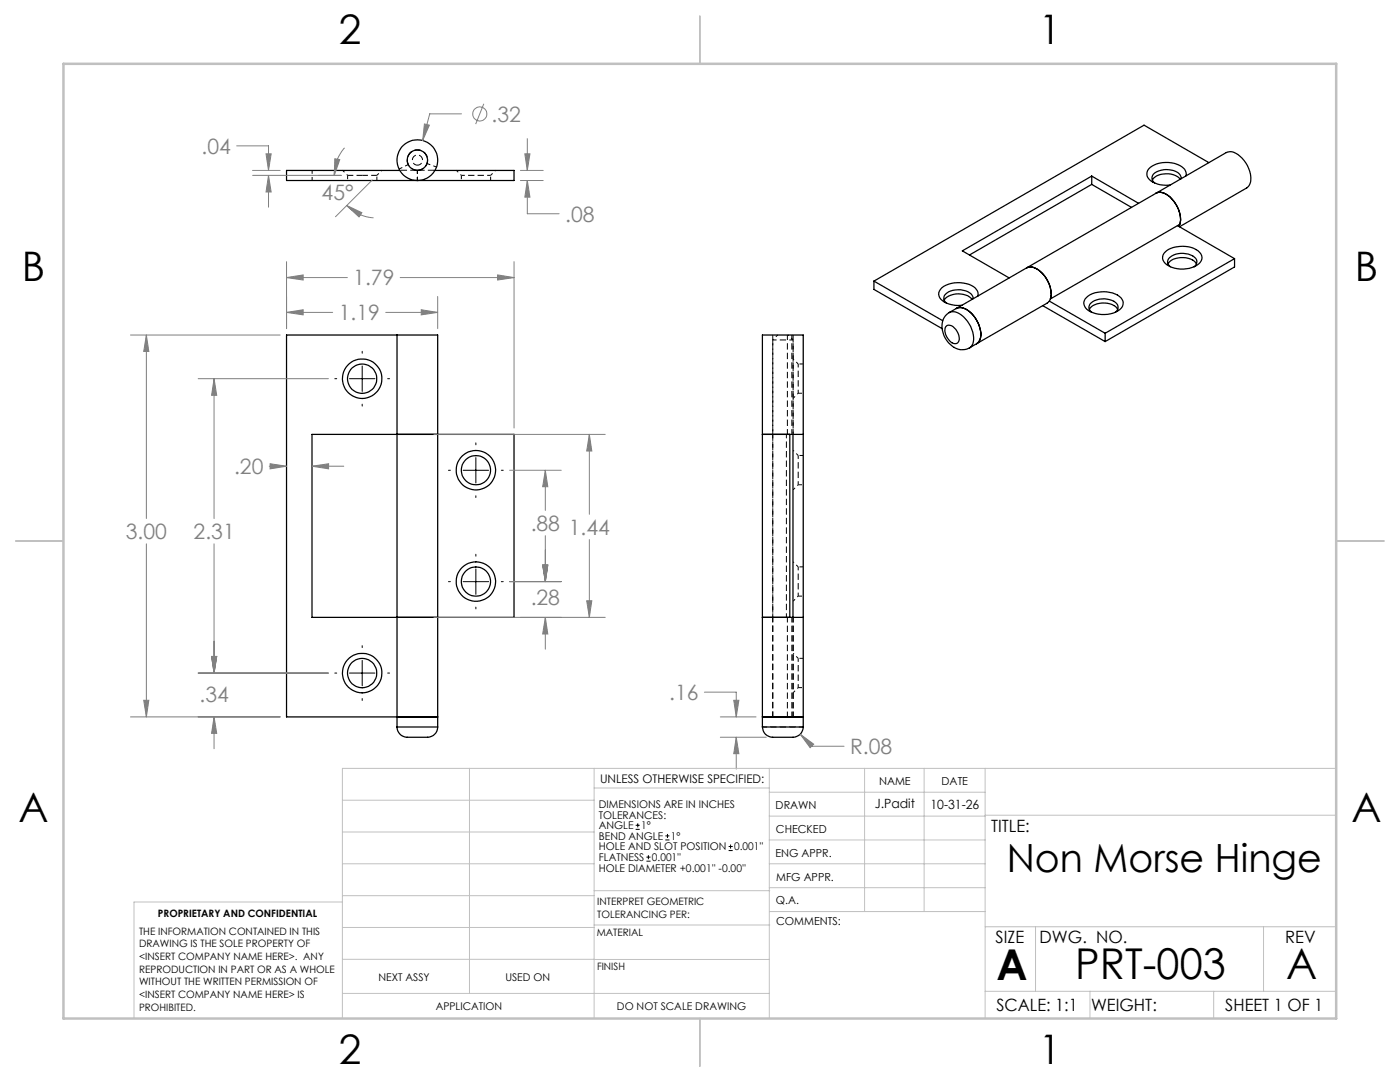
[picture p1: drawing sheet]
<svg xmlns="http://www.w3.org/2000/svg" width="279mm" height="216mm" viewBox="0 0 279 216" stroke-linecap="round" stroke-linejoin="round" font-family="sans-serif">
<g fill="none" stroke="#000" stroke-width=".25">
<path d="M79.8 34h-22.6v2h45.4v-2h-15.8M217.9 35.1l9.3 5.5M217.9 35.1l-25.8 15 9.3 5.4M217.9 35.1v1.7M217.9 36.8l-24.4 14.1M217.9 36.8l7.9 4.6M230.7 38.6a2.52 2.52 0 0 1 2.8 .7 5.8 5.8 0 0 1 1.9 5.5l-25.8 14.9a5.7 5.7 0 0 0-3.6-6.4l-1.1 .1M230.7 38.6a2.7 2.7 0 0 1 3.2 1.1 5.6 5.6 0 0 1 1.5 5.1l-.2 .4M230.7 38.6l14-8.2a2.73 2.73 0 0 1 3.2 1.2 5.5 5.5 0 0 1 1.5 5.1l-.6 .8-13.4 7.8M230.7 38.6l-25.8 14.8M235.5 35.8a4 4 0 0 0-5.3-.2l-.2 .3M235.7 35.7a1.91 1.91 0 0 0-1.9-1.8 3.8 3.8 0 0 0-3.8 1.1 1.17 1.17 0 0 0 .4 1.5"/>
<path d="M236.7 35.1a2.05 2.05 0 0 0-1.8-2.3 5.6 5.6 0 0 0-5.7 .9 1.63 1.63 0 0 0 .8 2.6l1.5 .6h2M241.3 32.5l-13-7.5-53.9 31.1M174.4 56.1l13.7 7.9M174.4 56.1v1.6l13.6 7.9M194 59.7a3.9 3.9 0 0 0-5.5 .1v.1M194.2 59.6a1.83 1.83 0 0 0-2-1.7 3.7 3.7 0 0 0-3.7 1.1 1.16 1.16 0 0 0 .4 1.5M195.2 59.1a2.18 2.18 0 0 0-1.8-2.4 5.6 5.6 0 0 0-5.7 1 1.64 1.64 0 0 0 .8 2.6l1.5 .5 2 .1M204.9 53.4a2.76 2.76 0 0 1 3.2 1.2 5.7 5.7 0 0 1 1.5 5.1l-.6 .8-14.1 8.1M204.9 53.4l-14 8.2M216.8 59.4a5.6 5.6 0 0 1 6.9 0 1.62 1.62 0 0 1-.6 2.6 5.8 5.8 0 0 1-6.2-.3l-.3-.3a1.42 1.42 0 0 1 .2-2zM232.5 50.3a5.6 5.6 0 0 1 6.9 .1 1.57 1.57 0 0 1-.6 2.6 5.6 5.6 0 0 1-6.5-.7 1.46 1.46 0 0 1 .2-2zM233.1 52.7a3.7 3.7 0 0 1 4.5-1 1.92 1.92 0 0 1 1.2 1"/>
<path d="M233.6 53.2a1.18 1.18 0 0 1-.6-1.1 1.18 1.18 0 0 1 .8-1 4.2 4.2 0 0 1 4.8 .4 1.19 1.19 0 0 1-.3 1.7M235 45l11.4 6.6M246.4 51.6l-25.8 14.9M246.4 51.6v1.7l-25.8 14.9M79.2 66.9h-22v76.2h30.1M79.2 66.9h8.1v78.2M79.2 66.9v78.2M188.8 65.1a1.33 1.33 0 0 1 1.9 .6 2.19 2.19 0 0 1 .4 2.7 1.43 1.43 0 0 1-1.9-.8l-.5-.8-.1-.8zM189.4 62.4a3.2 3.2 0 0 0-1.2 4 4.1 4.1 0 0 0 4.8 3.2l.5-.2M190.9 61.6a2.51 2.51 0 0 1 2.8 .8 5.7 5.7 0 0 1 1.8 5.4l-.6 .8M190.9 61.6a2.76 2.76 0 0 1 3.1 1.1 5.7 5.7 0 0 1 1.6 5.1l-.7 .8M190.9 61.6l-1.5 .8a2.51 2.51 0 0 1 2.9 .8 5.9 5.9 0 0 1 1.8 5.5l-.6 .7"/>
<path d="M194.9 68.6l-1.4 .8M208.1 61l12.5 7.2M209.4 60.1l11.2 6.4M217.4 61.7a3.8 3.8 0 0 1 4.5-1 1.92 1.92 0 0 1 1.2 1M217.9 62.3a1.18 1.18 0 0 1-.6-1.1 1.18 1.18 0 0 1 .8-1 4.2 4.2 0 0 1 4.8 .4 1.14 1.14 0 0 1-.3 1.7M220.6 66.5v1.7M79.2 86.7h8.1M79.2 86.7h-16.9v36.5h16.9M87.3 86.7h15.3v36.5h-15.3M158.3 86.7h-6.1h5.4v36.5h-5.4h6.1M158.3 86.7h2M158.3 86.7v36.5"/>
<path d="M79.2 123.2h8.1M158.3 123.2h2M79.2 145.1a2.31 2.31 0 0 0 2.9 2h2.7a2.18 2.18 0 0 0 2.5-2M79.2 145.1h8.1M152.2 145.1a2.36 2.36 0 0 0 2.9 2h2.7a2.2 2.2 0 0 0 2.5-2M152.2 143.1h8.1M152.2 145.1v-78.2h8.1v78.2M152.2 145.1h8.1"/>
<circle cx="83.3" cy="32" r="2.04"/>
<circle cx="83.3" cy="32" r="4.1"/>
<circle cx="72.3" cy="75.6" r="2.91"/>
<circle cx="72.3" cy="75.6" r="3.9"/>
<circle cx="95" cy="93.8" r="3.9"/>
<circle cx="95" cy="93.8" r="2.91"/>
<circle cx="95" cy="116" r="3.9"/>
<circle cx="95" cy="116.1" r="2.91"/>
<circle cx="72.3" cy="134.3" r="2.91"/>
<circle cx="72.3" cy="134.3" r="3.9"/>
</g>
<path d="M83.3 34a2.03 2.03 0 0 0 1.8-3 2.03 2.03 0 0 0-3.4-.3 2.03 2.03 0 0 0 1.2 3.2l.4 .1" fill="none" stroke="#000" stroke-width=".2" stroke-dasharray="1.3 .6" stroke-linecap="butt"/>
<path d="M83.3 33a1.02 1.02 0 0 1-.9-1.5 1.02 1.02 0 0 1 1.7-.2 1.02 1.02 0 0 1-.5 1.6l-.3 .1" fill="none" stroke="#000" stroke-width=".2" stroke-dasharray="1.3 .6" stroke-dashoffset=".3" stroke-linecap="butt"/>
<path d="M62.3 34v2M81.5 32.8l-1.8 .9M83.3 34v2M85.2 32.6l1.9 .7M92.1 35h5.8M159.3 78.5v-5.9M159.3 96.7v-5.8M159.3 119v-5.9M159.3 137.2v-5.8" fill="none" stroke="#000" stroke-width=".2" stroke-dasharray="1.3 .6" stroke-dashoffset=".6" stroke-linecap="butt"/>
<path d="M79.8 34h3.5M83.3 34h3.5" fill="none" stroke="#000" stroke-width=".2" stroke-dasharray="1.3 .6" stroke-dashoffset="-.2" stroke-linecap="butt"/>
<path d="M83.3 34a2.03 2.03 0 0 0 2-2.4 2.03 2.03 0 0 0-2.6-1.6 2.03 2.03 0 0 0-1.2 2.8M154.2 67.8v75.2M154.2 66.8v19.9M158.3 66.8v19.9M157.1 86.7v-19.9M158 86.7v-19.9M154.2 123.2v19.8M158.3 123.2v19.8M157.1 143v-19.8M158 143v-19.8M158.3 143v-19.8" fill="none" stroke="#000" stroke-width=".2" stroke-dasharray="1.3 .6" stroke-dashoffset=".2" stroke-linecap="butt"/>
<path d="M69.4 35h2.9M72.3 35h2.9" fill="none" stroke="#000" stroke-width=".2" stroke-dasharray="1.3 .6" stroke-dashoffset=".1" stroke-linecap="butt"/>
<g fill="none" stroke="#000" stroke-width=".2" stroke-dasharray="1.3 .6" stroke-dashoffset=".7" stroke-linecap="butt">
<path d="M68.4 34l1 1M75.2 35l1-1M91.1 34l1 1M97.9 35l1-1M155.2 66.8l-1 1M158.3 67.8l-1-1M158.3 79.5l1-1M159.3 72.6l-1-1M158.3 86.7v-18.9M158.3 97.7l1-1M159.3 90.9l-1-1M158.3 120l1-1"/>
<path d="M159.3 113.1l-1-1M158.3 138.2l1-1M159.3 131.4l-1-1.1"/>
</g>
<g fill="none" stroke="#000" stroke-width=".2" stroke-dasharray="1.3 .6" stroke-dashoffset=".5" stroke-linecap="butt">
<path d="M69.4 35v1M75.2 36v-1M92.1 35v1M97.9 36v-1M158.3 67.8h-4.1M159.3 78.5h1M160.3 72.6h-1M154.2 86.7v36.5M156.9 86.7v36.5M159.3 96.7h1M160.3 90.9h-1M159.3 119h1"/>
<path d="M160.3 113.1h-1M159.3 137.2h1M160.3 131.4h-1"/>
</g>
<path d="M160.3 145h-8.1" fill="none" stroke="#000" stroke-width=".2" stroke-dasharray="1.3 .6" stroke-dashoffset=".4" stroke-linecap="butt"/>
<g fill="none" stroke="#808080" stroke-width=".2">
<path d="M47.2 29.1h6.4v4.9M50.4 35h17.7M50.4 34h5.5M53.1 30.7h1l-.5 3.3zM53.6 35l.5 3.3h-1zM53.6 35v6.3M66.8 31.7l1 .2-1.1 3.1zM68.8 29.5a8.5 8.5 0 0 0-2.1 5.5M74.3 35.9l-7.3 7.4M84.7 24.7l1 .3-1.4 3zM92.1 22.7h-6.3l-1.5 5.3M96.6 20.7l-1.7 4.1"/>
<path d="M103.9 34h4.5M103.9 36h4.5M104.7 30.7h1.1l-.6 3.3zM105.2 36l.6 3.3h-1.1zM105.2 36v6.7h6.4M105.2 27.7v6.3M57.2 55.4l3.3-.5v1zM57.2 52.2v13.4M57.2 55.4h12.1M69.2 41l3 1.4-.6 .9zM69.2 41a8.4 8.4 0 0 0 5.3 2.5M79.9 55.4h22.7"/>
<path d="M87.3 59.2v6.4M99.3 54.9l3.3 .5-3.3 .5zM102.6 52.2v33.2M26 66.9h29.9M29.2 66.9l.5 3.2h-1zM29.2 66.9v36.6M39.5 75.6h26M42.7 75.6l.6 3.3h-1.1zM42.7 75.6v27.9M57.2 62.3l3.3-.5v1zM57.2 62.3h9.2M77 62.3h10.3"/>
<path d="M84.1 61.8l3.2 .5-3.2 .5zM53.7 93h3.5M53.9 92.5l3.3 .5-3.3 .6zM62.3 93l3.3-.5v1.1zM62.3 93h6.3M86.6 86.7h34.2M101.7 93.8h10.3M108.8 93.8l.5 3.3h-1zM108.8 93.8v8M117.6 86.7l.5 3.3h-1zM117.6 86.7v15.9M29.2 108.5v34.6"/>
<path d="M42.7 108.5v25.8M101.7 116.1h10.3M108.3 112.7h1l-.5 3.4zM108.8 106.9v9.2M117.1 119.9h1l-.5 3.3zM117.6 107.7v15.5M28.7 139.7h1l-.5 3.4zM39.5 134.3h26M42.2 131h1.1l-.6 3.3zM86.6 123.2h34.2M108.8 123.2l.5 3.3h-1zM108.8 123.2v6.3"/>
<path d="M140.6 138.1h6.3v5M146.4 139.7h1.1l-.6 3.4zM26 143.1h29.9M42.7 143.1l.6 3.2h-1.1zM42.7 143.1v6.3M143.8 143.1h7.1M143.8 147.1h9.1M146.9 147.1l.6 3.3h-1.1zM146.9 147.1v6.4M159.7 146.5l2.7 2-.7 .7zM159.7 146.5l2.4 2.4h6.4"/>
<circle cx="95.8" cy="22.7" r="1.4"/>
</g>
<g fill="none" stroke="#000" stroke-width=".2">
<path d="M66.8 75.6h.4M69.7 75.6h5.1M72.3 70.1v.4M72.3 73v5.1M77.4 75.6h.4M72.3 80.6v.4M89.5 93.8h.4M92.4 93.8h5.1M95 88.4v.4M95 91.3v5.1M95 98.9v.4M100 93.8h.4"/>
<path d="M89.5 116.1h.4M92.4 116.1h5.1M95 110.6v.4M95 113.5v5.1M100 116.1h.4M66.8 134.3h.4M69.7 134.3h5.1M72.3 128.8v.4M72.3 131.8v5M72.3 139.4v.4M77.4 134.3h.4M95 121.1v.4"/>
<path d="M126.9 165.5h.8M126.9 164.7h.8M127.3 164.3v.8M129 171.8h.8M129 171h.8M129.4 170.6v.8M132.8 167.6h.8M132.8 166.8h.8M133.2 166.4v.8M145.4 169.7h.8M145.4 168.9h.8M145.8 168.5v.8"/>
</g>
<g fill="none" stroke="#c0c0c0" stroke-width=".2">
<path d="M68.3 159.7h50.3M93.7 153.3v44.9M118.6 153.3v49.9M118.6 157.2h34.9M153.5 153.3v49.9M153.5 158.1h43.1M172.5 153.3v28.6M184.4 153.3v28.6M196.6 153.3v49.9M266.7 153.3h-198.4v49.9M68.3 178.7h50.3M68.3 172.4h50.3"/>
<path d="M68.3 166h50.3M68.3 180h-41.6v23.2M118.6 177.7h35M153.5 167.6h43.1M153.5 162.8h43.1M153.5 172.4h43.1M153.5 177.1h43.1M196.6 162.7h70.1M68.3 198.2h85.2M68.3 191.4l85.2 .1M68.3 185.1h50.3M118.6 184.6h35"/>
<path d="M153.6 181.9h43M196.6 197.8h70.1M196.6 184.9h70.1M206.7 184.9v12.9M217.5 197.8v5.4M242.2 197.8v5.4M252.2 184.9v12.9"/>
</g>
<path d="M139.7 3.2v9.5M3.1 107.9h9.6M266.7 107.9h9.5M139.7 203.2v9.6" fill="none" stroke="#c0c0c0" stroke-width=".25"/>
<path d="M12.7 12.7h254v190.5h-254z" fill="none" stroke="#c0c0c0" stroke-width=".5"/>
<path d="M29.2 66.9l.5 3.2h-1zM28.7 139.7h1l-.5 3.4zM117.6 86.7l.5 3.3h-1zM117.1 119.9h1l-.5 3.3zM53.9 92.5l3.3 .5-3.3 .6zM62.3 93l3.3-.5v1.1zM108.3 112.7h1l-.5 3.4zM108.8 93.8l.5 3.3h-1zM108.3 112.7h1l-.5 3.4zM108.8 123.2l.5 3.3h-1zM42.2 131h1.1l-.6 3.3zM42.7 75.6l.6 3.3h-1.1zM42.2 131h1.1l-.6 3.3zM42.7 143.1l.6 3.2h-1.1zM57.2 55.4l3.3-.5v1zM99.3 54.9l3.3 .5-3.3 .5zM57.2 62.3l3.3-.5v1zM84.1 61.8l3.2 .5-3.2 .5zM53.6 35l.5 3.3h-1zM53.1 30.7h1l-.5 3.3zM104.7 30.7h1.1l-.6 3.3zM105.2 36l.6 3.3h-1.1zM66.8 31.7l1 .2-1.1 3.1zM69.2 41l3 1.4-.6 .9zM84.7 24.7l-.4 3.3 1.4-3zM159.7 146.5l2 2.7 .7-.7zM146.4 139.7h1.1l-.6 3.4zM146.9 147.1l.6 3.3h-1.1z" fill="#808080"/>
<g font-size="8.5">
<text x="198.9" y="195.5">A</text>
<text x="214.6" y="195.4">PRT-003</text>
<text x="256.7" y="195.4">A</text>
</g>
<g font-size="8.1">
<text x="67.6" y="8.9">2</text>
<text x="207.3" y="8.9">1</text>
<text x="4.4" y="56.2">B</text>
<text x="270.4" y="56.2">B</text>
<text x="3.7" y="164.1">A</text>
<text x="269.7" y="164.1">A</text>
<text x="67.6" y="212.4">2</text>
<text x="207.3" y="212.4">1</text>
</g>
<text font-size="7.8" x="200.9" y="174">Non Morse Hinge</text>
<g font-size="4.2" fill="#808080">
<text x="98.1" y="24.3">.32</text>
<text x="40.2" y="30.7">.04</text>
<text x="64.2" y="39.9">45°</text>
<text x="112.8" y="44.3">.08</text>
<text x="70.5" y="57">1.79</text>
<text x="67.6" y="63.9">1.19</text>
<text x="46.7" y="94.6">.20</text>
<text x="25.1" y="107.6">3.00</text>
<text x="38.6" y="107.6">2.31</text>
<text x="105.9" y="105.9">.88 1.44</text>
<text x="105.9" y="120.8">.28</text>
<text x="39.8" y="140">.34</text>
<text x="133.6" y="139.7">.16</text>
<text x="169.6" y="150.5">R.08</text>
</g>
<g font-size="3.4">
<text x="197.8" y="166">TITLE:</text>
<text x="198.7" y="188.1">SIZE</text>
<text x="207.5" y="188.1">DWG. NO.</text>
<text x="256.5" y="188.2">REV</text>
<text x="198.8" y="201.7">SCALE: 1:1</text>
<text x="217.7" y="201.8">WEIGHT:</text>
<text x="244.5" y="201.7">SHEET 1 OF 1</text>
</g>
<g font-size="2.5">
<text x="174.6" y="161.3">J.Padit</text>
<text x="185.7" y="161.4">10-31-26</text>
</g>
<text font-size="2.4" x="119.8" y="156.2">UNLESS OTHERWISE SPECIFIED:</text>
<g font-size="2.2">
<text x="154.8" y="161.4">DRAWN</text>
<text x="175.4" y="156.6">NAME</text>
<text x="187.9" y="156.7">DATE</text>
<text x="154.9" y="166.3">CHECKED</text>
<text x="154.8" y="170.9">ENG APPR.</text>
<text x="154.9" y="175.7">MFG APPR.</text>
<text x="154.9" y="180.4">Q.A.</text>
<text x="154.9" y="184.6">COMMENTS:</text>
</g>
<g font-size="2.1">
<text x="119.5" y="161.2">DIMENSIONS ARE IN INCHES</text>
<text x="119.5" y="163.4">TOLERANCES:</text>
<text x="119.5" y="165.5">ANGLE</text>
<text x="119.5" y="167.6">BEND ANGLE</text>
<text x="128" y="165.5">1°</text>
<text x="133.9" y="167.6">1°</text>
<text x="119.5" y="169.7">HOLE AND SLOT POSITION</text>
<text x="119.5" y="171.8">FLATNESS</text>
<text x="119.5" y="173.9">HOLE DIAMETER +0.001'' -0.00''</text>
<text x="130.1" y="171.8">0.001''</text>
<text x="146.5" y="169.7">0.001''</text>
<text x="75.5" y="195.7">NEXT ASSY</text>
<text x="100.9" y="195.7">USED ON</text>
<text x="86.9" y="201.5">APPLICATION</text>
<text x="123.1" y="201.6">DO NOT SCALE DRAWING</text>
</g>
<g font-size="2">
<text x="31.5" y="182.9">PROPRIETARY AND CONFIDENTIAL</text>
<text x="119.2" y="180.6">INTERPRET GEOMETRIC</text>
<text x="119.2" y="183.1">TOLERANCING PER:</text>
<text x="27.8" y="186.5">THE INFORMATION CONTAINED IN THIS</text>
<text x="27.8" y="189">DRAWING IS THE SOLE PROPERTY OF</text>
<text x="27.8" y="191.6">&lt;INSERT COMPANY NAME HERE&gt;. ANY</text>
<text x="119.1" y="186.7">MATERIAL</text>
<text x="27.8" y="194.1">REPRODUCTION IN PART OR AS A WHOLE</text>
<text x="27.8" y="196.6">WITHOUT THE WRITTEN PERMISSION OF</text>
<text x="119.1" y="193.5">FINISH</text>
<text x="27.8" y="199.1">&lt;INSERT COMPANY NAME HERE&gt; IS</text>
<text x="27.8" y="201.7">PROHIBITED.</text>
</g>
</svg>
